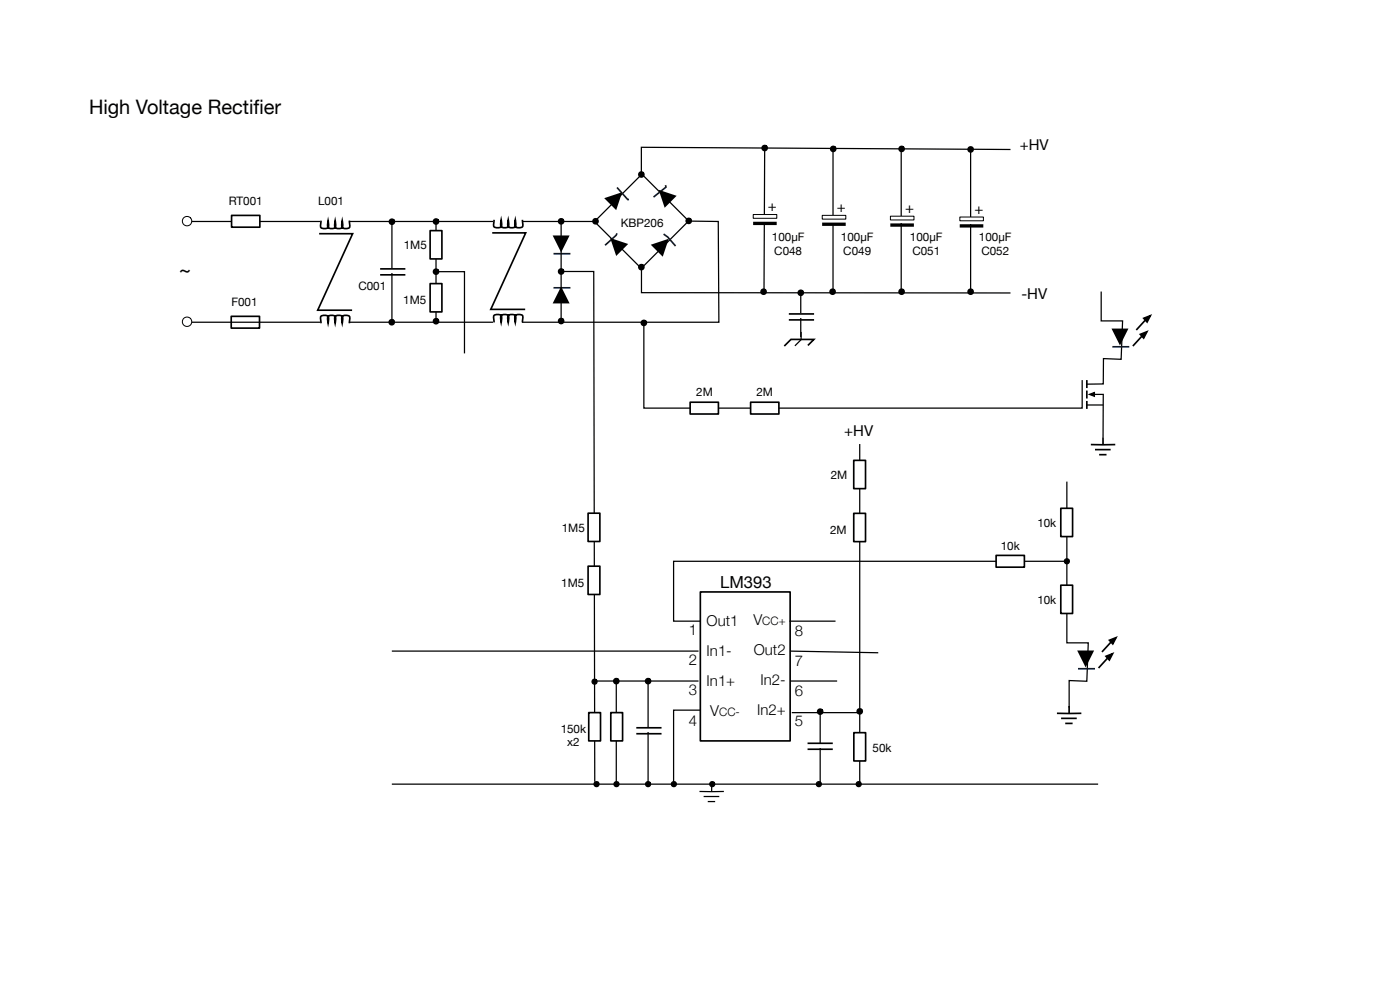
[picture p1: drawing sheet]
<svg xmlns="http://www.w3.org/2000/svg" width="297mm" height="210mm" viewBox="0 0 297 210" stroke-linecap="round" stroke-linejoin="round" font-family="sans-serif">
<path d="M214.4 31.7l-78.3-.5v5.3M40.7 47h85.3M83.1 46.6v21.8M119.6 57.6h6.4l.2 108.2M136.1 56.9v5.2h78.3M231.1 83.7l1.1-.4v.8zM232.2 83.7h1.8v9.1M130.7 144v21.8" fill="none" stroke="#000" stroke-width=".26"/>
<g fill="#000">
<path d="M231.1 83.7l1.1-.4v.8z"/>
<circle cx="162.2" cy="31.4" r=".53"/>
<circle cx="176.8" cy="31.6" r=".53"/>
<circle cx="191.3" cy="31.6" r=".53"/>
<circle cx="205.9" cy="31.7" r=".53"/>
<circle cx="162" cy="61.9" r=".53"/>
<circle cx="176.6" cy="61.9" r=".53"/>
<circle cx="191.3" cy="61.9" r=".53"/>
<circle cx="205.9" cy="61.9" r=".53"/>
<circle cx="130.7" cy="144.5" r=".53"/>
</g>
<g fill="none" stroke="#000" stroke-width=".35">
<circle cx="162.2" cy="31.4" r=".53"/>
<circle cx="176.8" cy="31.6" r=".53"/>
<circle cx="191.3" cy="31.6" r=".53"/>
<circle cx="205.9" cy="31.7" r=".53"/>
<circle cx="162" cy="61.9" r=".53"/>
<circle cx="176.6" cy="61.9" r=".53"/>
<circle cx="191.3" cy="61.9" r=".53"/>
<circle cx="205.9" cy="61.9" r=".53"/>
<circle cx="130.7" cy="144.5" r=".53"/>
</g>
<path d="M49.1 45.7h6v2.5h-6z" fill="#fff"/>
<path d="M49.1 45.7h6v2.5h-6z" fill="none" stroke="#000" stroke-width=".35"/>
<path d="M67.9 45.8h6v2.2h-6z" fill="#fff"/>
<path d="M68.1 46.8v.4a.82 .82 0 0 0-.1 .9 .82 .82 0 0 0 .9 .4l.4-.1a1.05 1.05 0 0 0 .3-1.4v-.2v.2a1.05 1.05 0 0 0 .3 1.4 .87 .87 0 0 0 1 0 .87 .87 0 0 0 .3-.9l-.1-.7v.2a1.05 1.05 0 0 0 .3 1.4 .87 .87 0 0 0 1 0 .87 .87 0 0 0 .3-.9l-.1-.7v.2a1.05 1.05 0 0 0 .3 1.4 .85 .85 0 0 0 .9 0 .85 .85 0 0 0 .4-.8l-.1-.8" fill="none" stroke="#000" stroke-width=".35"/>
<path d="M80.6 56.9h5v1.1h-5z" fill="#fff"/>
<path d="M80.8 57h5M80.8 58.3h5M49.1 67.1h6v2.5h-6z" fill="none" stroke="#000" stroke-width=".35"/>
<path d="M146.1 46.9l6.3 .1 .1 21.4h-111.8" fill="none" stroke="#000" stroke-width=".26"/>
<path d="M67.9 66.8h6v2.2h-6z" fill="#fff"/>
<path d="M68.1 68.6v-.4a.82 .82 0 0 1-.1-.9 .82 .82 0 0 1 .9-.4h.4a1.05 1.05 0 0 1 .3 1.5v.2v-.2a1.05 1.05 0 0 1 .3-1.5 .87 .87 0 0 1 1 .1 .87 .87 0 0 1 .3 .9l-.1 .7v-.2a1.05 1.05 0 0 1 .3-1.5 .87 .87 0 0 1 1 .1 .87 .87 0 0 1 .3 .9l-.1 .7v-.2a1.05 1.05 0 0 1 .3-1.5 .85 .85 0 0 1 .9 0 .85 .85 0 0 1 .4 .8l-.1 .9" fill="none" stroke="#000" stroke-width=".35"/>
<g fill="none" stroke="#000" stroke-width=".21">
<circle cx="39.7" cy="46.9" r="1"/>
<circle cx="39.7" cy="68.3" r="1"/>
</g>
<path d="M205.9 31.6v30.6" fill="none" stroke="#000" stroke-width=".26"/>
<path d="M203.4 46.5h5v1.1h-5z" fill="#fff"/>
<path d="M203.6 47.9h5" fill="none" stroke="#000" stroke-width=".71" stroke-linecap="butt"/>
<path d="M203.6 46h5v.8h-5z" fill="#fff"/>
<path d="M203.6 46h5v.8h-5z" fill="none" stroke="#000" stroke-width=".21"/>
<path d="M191.2 31.6v30.4" fill="none" stroke="#000" stroke-width=".26"/>
<path d="M188.7 46.3h5v1.1h-5z" fill="#fff"/>
<path d="M188.9 47.7h5" fill="none" stroke="#000" stroke-width=".71" stroke-linecap="butt"/>
<path d="M188.9 45.9h5v.8h-5z" fill="#fff"/>
<path d="M188.9 45.9h5v.8h-5z" fill="none" stroke="#000" stroke-width=".21"/>
<path d="M176.7 31.6v30.2" fill="none" stroke="#000" stroke-width=".26"/>
<path d="M174.2 46.2h5v1h-5z" fill="#fff"/>
<path d="M174.4 47.6h5" fill="none" stroke="#000" stroke-width=".71" stroke-linecap="butt"/>
<path d="M174.4 45.7h5v.8h-5z" fill="#fff"/>
<path d="M174.4 45.7h5v.8h-5z" fill="none" stroke="#000" stroke-width=".21"/>
<path d="M162.2 31.9l-.1 29.7" fill="none" stroke="#000" stroke-width=".26"/>
<path d="M159.6 46h5v1h-5z" fill="#fff"/>
<path d="M159.8 47.4h5" fill="none" stroke="#000" stroke-width=".71" stroke-linecap="butt"/>
<path d="M159.8 45.5h5v.8h-5z" fill="#fff"/>
<path d="M159.8 45.5h5v.8h-5z" fill="none" stroke="#000" stroke-width=".21"/>
<path d="M92.5 47v21.4" fill="none" stroke="#000" stroke-width=".26"/>
<path d="M91.2 48.9h2.5v6h-2.5z" fill="#fff"/>
<path d="M91.2 48.9h2.5v6h-2.5z" fill="none" stroke="#000" stroke-width=".35"/>
<path d="M91.2 60.2h2.5v6h-2.5z" fill="#fff"/>
<g fill="none" stroke="#000" stroke-width=".35">
<path d="M67.7 49.6h7.1l-7.4 16.2h7.3M91.2 60.2h2.5v6h-2.5z"/>
<circle cx="92.5" cy="57.6" r=".53"/>
</g>
<circle cx="92.5" cy="57.6" r=".53" fill="#000"/>
<path d="M104.6 45.6h6v2.3h-6z" fill="#fff"/>
<path d="M104.8 46.6v.4a.82 .82 0 0 0 0 .9 .82 .82 0 0 0 .8 .4h.4a1.05 1.05 0 0 0 .4-1.5l-.1-.2v.2a1.05 1.05 0 0 0 .3 1.5 .87 .87 0 0 0 1-.1 .87 .87 0 0 0 .3-.9l-.1-.7v.2a1.05 1.05 0 0 0 .3 1.5 .87 .87 0 0 0 1-.1 .87 .87 0 0 0 .3-.9l-.1-.7v.2a1.05 1.05 0 0 0 .3 1.5 .85 .85 0 0 0 .9 0 .85 .85 0 0 0 .4-.8l-.1-.9" fill="none" stroke="#000" stroke-width=".35"/>
<path d="M104.6 66.6h6v2.2h-6z" fill="#fff"/>
<g fill="none" stroke="#000" stroke-width=".35">
<path d="M104.4 49.4h7.1l-7.4 16.2h7.3M104.8 68.4v-.4a.82 .82 0 0 1 0-.9 .82 .82 0 0 1 .8-.4l.4 .1a1.05 1.05 0 0 1 .4 1.4l-.1 .2v-.2a1.05 1.05 0 0 1 .3-1.4 .87 .87 0 0 1 1 0 .87 .87 0 0 1 .3 .9l-.1 .7v-.2a1.05 1.05 0 0 1 .3-1.4 .87 .87 0 0 1 1 0 .87 .87 0 0 1 .3 .9l-.1 .7v-.2a1.05 1.05 0 0 1 .3-1.4 .85 .85 0 0 1 .9 0 .85 .85 0 0 1 .4 .8l-.1 .8"/>
<circle cx="136.1" cy="37" r=".53"/>
<circle cx="83.1" cy="47" r=".53"/>
<circle cx="92.5" cy="47" r=".53"/>
<circle cx="126.3" cy="46.9" r=".53"/>
<circle cx="136.1" cy="56.7" r=".53"/>
<circle cx="146.1" cy="46.9" r=".53"/>
<circle cx="83.1" cy="68.4" r=".53"/>
<circle cx="92.5" cy="68.1" r=".53"/>
<circle cx="169.9" cy="62.1" r=".53"/>
</g>
<path d="M93 57.6h5.5v17.4M126 46.9l10 10 10.1-10-9.9-10-10.1 10.1M169.9 61.9v9.6" fill="none" stroke="#000" stroke-width=".26"/>
<path d="M130.9 39.8l2.3 2.5h.2M141.2 39.3l.1 .4-2.7 2.1M117.4 53.8h3.6M130.9 49.5l-.2 .4-2.3 2.1M140.8 49.6l.8 .7 1.7 1.9" fill="none" stroke="#00193f" stroke-width=".35"/>
<g fill="#000">
<path d="M117.2 49.9h3.6l-1.8 3.6zM128.2 42l3.8-1.2-1.3 3.8zM129.5 50.5l3.8 1.3-2.6 2.5zM138.1 51.9l3.8-1.3-1.3 3.9zM139.7 40.3l3.8 1.2-2.5 2.6z"/>
<circle cx="136.1" cy="37" r=".53"/>
<circle cx="83.1" cy="47" r=".53"/>
<circle cx="92.5" cy="47" r=".53"/>
<circle cx="126.3" cy="46.9" r=".53"/>
<circle cx="136.1" cy="56.7" r=".53"/>
<circle cx="146.1" cy="46.9" r=".53"/>
<circle cx="83.1" cy="68.4" r=".53"/>
<circle cx="92.5" cy="68.1" r=".53"/>
<circle cx="169.9" cy="62.1" r=".53"/>
</g>
<path d="M167.3 66.5h5v1h-5z" fill="#fff"/>
<path d="M167.5 66.6h5M167.5 67.9h5M171.4 73.3l1.3-1.3h-4.9l-1.4 1.4M230.6 80.6v1.7M230.6 82.8v1.7M230.6 85.1v1.6" fill="none" stroke="#000" stroke-width=".35"/>
<path d="M136.6 68.4v18.2h93v-6M170 70.4v1.6l-1.4 1.4M233.6 61.8v6.3h4.6l-.4 8.1-3.7-.1-.1 5.3-3.4 .1M230.6 85.9h3.4" fill="none" stroke="#000" stroke-width=".26"/>
<path d="M117.4 61h3.6" fill="none" stroke="#00193f" stroke-width=".35"/>
<path d="M119 60.8l1.8 3.6h-3.6z" fill="#000"/>
<path d="M159.2 85.3h6v2.5h-6z" fill="#fff"/>
<path d="M159.2 85.3h6v2.5h-6zM231.4 94.3h5.2M232.3 95.4h3.3M233.2 96.4h1.5M234 92.8v1.5" fill="none" stroke="#000" stroke-width=".35"/>
<path d="M146.4 85.3h6v2.5h-6z" fill="#fff"/>
<g fill="none" stroke="#000" stroke-width=".35">
<path d="M241.9 70.9l1.4-.5-.7 1.3zM242.3 71.3l-2 2.1M242.6 67.5l1.4-.5-.7 1.3zM243 67.9l-1.9 2.1M146.4 85.3h6v2.5h-6z"/>
<circle cx="136.6" cy="68.5" r=".53"/>
</g>
<path d="M236 73.6h3.6" fill="none" stroke="#00193f" stroke-width=".35"/>
<g fill="#000">
<path d="M235.8 69.7h3.6l-1.8 3.6zM241.9 70.9l1.4-.5-.7 1.3zM242.6 67.5l1.4-.5-.7 1.3z"/>
<circle cx="136.6" cy="68.5" r=".53"/>
</g>
<path d="M148.6 125.6h19v31.6h-19z" fill="#fff"/>
<path d="M148.6 125.6h19v31.6h-19z" fill="none" stroke="#000" stroke-width=".35"/>
<g fill="none" stroke="#000" stroke-width=".26">
<path d="M226.3 119.1h-83.4v12.7h5.6M83.1 138.1h65.1M167.6 138.1l18.7 .4M167.6 131.8h9.5M126 144.5h22.2M148.5 150.6h-5.6v15.2M167.6 144.5h10M83.1 166.3h149.9M148.4 167.9h5.2M149.3 169h3.3M150.1 170h1.6M151 166.3v1.6"/>
<circle cx="126.1" cy="144.6" r=".53"/>
<circle cx="130.8" cy="166.3" r=".53"/>
<circle cx="151.1" cy="166.3" r=".53"/>
<circle cx="173.7" cy="166.3" r=".53"/>
<circle cx="182.2" cy="166.3" r=".53"/>
</g>
<g fill="#000">
<circle cx="126.1" cy="144.6" r=".53"/>
<circle cx="130.8" cy="166.3" r=".53"/>
<circle cx="151.1" cy="166.3" r=".53"/>
<circle cx="173.7" cy="166.3" r=".53"/>
<circle cx="182.2" cy="166.3" r=".53"/>
</g>
<path d="M124.8 108.9h2.5v6h-2.5z" fill="#fff"/>
<path d="M124.8 108.9h2.5v6h-2.5z" fill="none" stroke="#000" stroke-width=".35"/>
<path d="M124.8 120.1h2.5v6h-2.5z" fill="#fff"/>
<path d="M124.8 120.1h2.5v6h-2.5z" fill="none" stroke="#000" stroke-width=".35"/>
<path d="M137.5 144v21.8" fill="none" stroke="#000" stroke-width=".26"/>
<path d="M135 154.2h5v1.1h-5z" fill="#fff"/>
<g fill="none" stroke="#000" stroke-width=".35">
<path d="M135.2 154.4h5M135.2 155.6h5"/>
<circle cx="137.5" cy="144.5" r=".53"/>
</g>
<circle cx="137.5" cy="144.5" r=".53" fill="#000"/>
<path d="M124.9 151.2h2.5v6h-2.5z" fill="#fff"/>
<path d="M124.9 151.2h2.5v6h-2.5z" fill="none" stroke="#000" stroke-width=".35"/>
<path d="M129.6 151.2h2.5v6h-2.5z" fill="#fff"/>
<g fill="none" stroke="#000" stroke-width=".35">
<path d="M129.6 151.2h2.5v6h-2.5z"/>
<circle cx="182.4" cy="150.9" r=".53"/>
</g>
<g fill="#000">
<circle cx="226.3" cy="119.1" r=".53"/>
<circle cx="182.4" cy="150.9" r=".53"/>
<circle cx="126.5" cy="166.3" r=".53"/>
<circle cx="137.5" cy="166.3" r=".53"/>
<circle cx="143" cy="166.3" r=".53"/>
</g>
<g fill="none" stroke="#000" stroke-width=".26">
<path d="M182.4 94.2v72.1M168 151.2h14.4M174 150.6v15.7"/>
<circle cx="226.3" cy="119.1" r=".53"/>
<circle cx="126.5" cy="166.3" r=".53"/>
<circle cx="137.5" cy="166.3" r=".53"/>
<circle cx="143" cy="166.3" r=".53"/>
</g>
<path d="M171.3 157.5h5v1.1h-5z" fill="#fff"/>
<g fill="none" stroke="#000" stroke-width=".35">
<path d="M171.5 157.7h5M171.5 158.9h5"/>
<circle cx="174" cy="151" r=".53"/>
</g>
<circle cx="174" cy="151" r=".53" fill="#000"/>
<path d="M181.1 155.4h2.5v6h-2.5z" fill="#fff"/>
<path d="M181.1 155.4h2.5v6h-2.5z" fill="none" stroke="#000" stroke-width=".35"/>
<path d="M181.1 97.7h2.5v6h-2.5z" fill="#fff"/>
<path d="M181.1 97.7h2.5v6h-2.5z" fill="none" stroke="#000" stroke-width=".35"/>
<path d="M181.1 108.9h2.5v6h-2.5z" fill="#fff"/>
<path d="M181.1 108.9h2.5v6h-2.5zM234.6 139.2l1.4-.5-.7 1.3zM235 139.6l-2 2.1M235.4 135.8l1.4-.5-.7 1.3zM235.7 136.2l-1.9 2.1M224.2 151.3h5.2M225.1 152.4h3.3M226 153.5h1.5M226.8 149.8v1.6" fill="none" stroke="#000" stroke-width=".35"/>
<path d="M226.3 102.2v34.2h4.6l-.3 8.1-3.8-.1v5.7" fill="none" stroke="#000" stroke-width=".26"/>
<path d="M228.7 141.9h3.6" fill="none" stroke="#00193f" stroke-width=".35"/>
<path d="M228.5 138h3.6l-1.8 3.6zM234.6 139.2l1.4-.5-.7 1.3zM235.4 135.8l1.4-.5-.7 1.3z" fill="#000"/>
<path d="M225 124.1h2.5v6h-2.5z" fill="#fff"/>
<g fill="none" stroke="#000" stroke-width=".35">
<path d="M225 124.1h2.5v6h-2.5z"/>
<circle cx="119" cy="46.9" r=".53"/>
<circle cx="119" cy="57.6" r=".53"/>
<circle cx="119" cy="68.1" r=".53"/>
</g>
<path d="M119 46.9v21.4" fill="none" stroke="#000" stroke-width=".26"/>
<g fill="#000">
<circle cx="119" cy="57.6" r=".53"/>
<circle cx="119" cy="46.9" r=".53"/>
<circle cx="119" cy="68.1" r=".53"/>
</g>
<path d="M225 107.8h2.5v6h-2.5z" fill="#fff"/>
<path d="M225 107.8h2.5v6h-2.5z" fill="none" stroke="#000" stroke-width=".35"/>
<path d="M211.3 117.8h6v2.5h-6z" fill="#fff"/>
<path d="M211.3 117.8h6v2.5h-6z" fill="none" stroke="#000" stroke-width=".35"/>
<g font-size="4.2">
<text x="18.9" y="24.2">High Voltage Rectif</text>
<text x="53.8" y="24.2">ier</text>
<text x="38" y="59">~</text>
</g>
<text font-size="3.5" x="152.8" y="124.7">LM393</text>
<g font-size="3.2">
<text x="216.4" y="31.9">+HV</text>
<text x="162.9" y="44.8">+</text>
<text x="177.5" y="45">+</text>
<text x="192" y="45.2">+</text>
<text x="206.7" y="45.3">+</text>
<text x="216.7" y="63.3">-HV</text>
<text x="179.1" y="92.5">+HV</text>
<text x="146.2" y="134.7">1</text>
<text x="149.9" y="132.7">Out1</text>
<text x="159.8" y="132.5">V</text>
<text x="168.6" y="134.8">8</text>
<text x="146.2" y="141.1">2</text>
<text x="149.9" y="139.1">In1-</text>
<text x="159.9" y="138.9">Out2</text>
<text x="168.6" y="141.3">7</text>
<text x="146.2" y="147.5">3</text>
<text x="149.9" y="145.6">In1+</text>
<text x="161.3" y="145.3">In2-</text>
<text x="168.6" y="147.7">6</text>
<text x="146.2" y="153.9">4</text>
<text x="150.7" y="152">V</text>
<text x="160.6" y="151.8">In2+</text>
<text x="168.6" y="154.1">5</text>
</g>
<g font-size="2.5">
<text x="48.5" y="43.5">RT001</text>
<text x="67.5" y="43.5">L001</text>
<text x="85.7" y="52.9">1M5</text>
<text x="131.7" y="48.1">KBP206</text>
<text x="163.8" y="51.2">100µF</text>
<text x="178.4" y="51.2">100µF</text>
<text x="193" y="51.2">100µF</text>
<text x="207.7" y="51.2">100µF</text>
<text x="164.3" y="54">C048</text>
<text x="178.9" y="54">C049</text>
<text x="193.5" y="54">C051</text>
<text x="208.2" y="54">C052</text>
<text x="49.1" y="64.8">F001</text>
<text x="76" y="61.5">C001</text>
<text x="85.5" y="64.6">1M5</text>
<text x="147.7" y="84">2M</text>
<text x="160.5" y="84">2M</text>
<text x="176.2" y="101.6">2M</text>
<text x="119.2" y="112.8">1M5</text>
<text x="176.1" y="113.3">2M</text>
<text x="220.1" y="111.8">10k</text>
<text x="212.3" y="116.6">10k</text>
<text x="119.1" y="124.5">1M5</text>
<text x="220.1" y="128.1">10k</text>
<text x="161.7" y="132.5">CC+</text>
<text x="118.9" y="155.4">150k</text>
<text x="152.6" y="152">CC-</text>
<text x="120.3" y="158.2">x2</text>
<text x="185.1" y="159.5">50k</text>
</g>
</svg>
